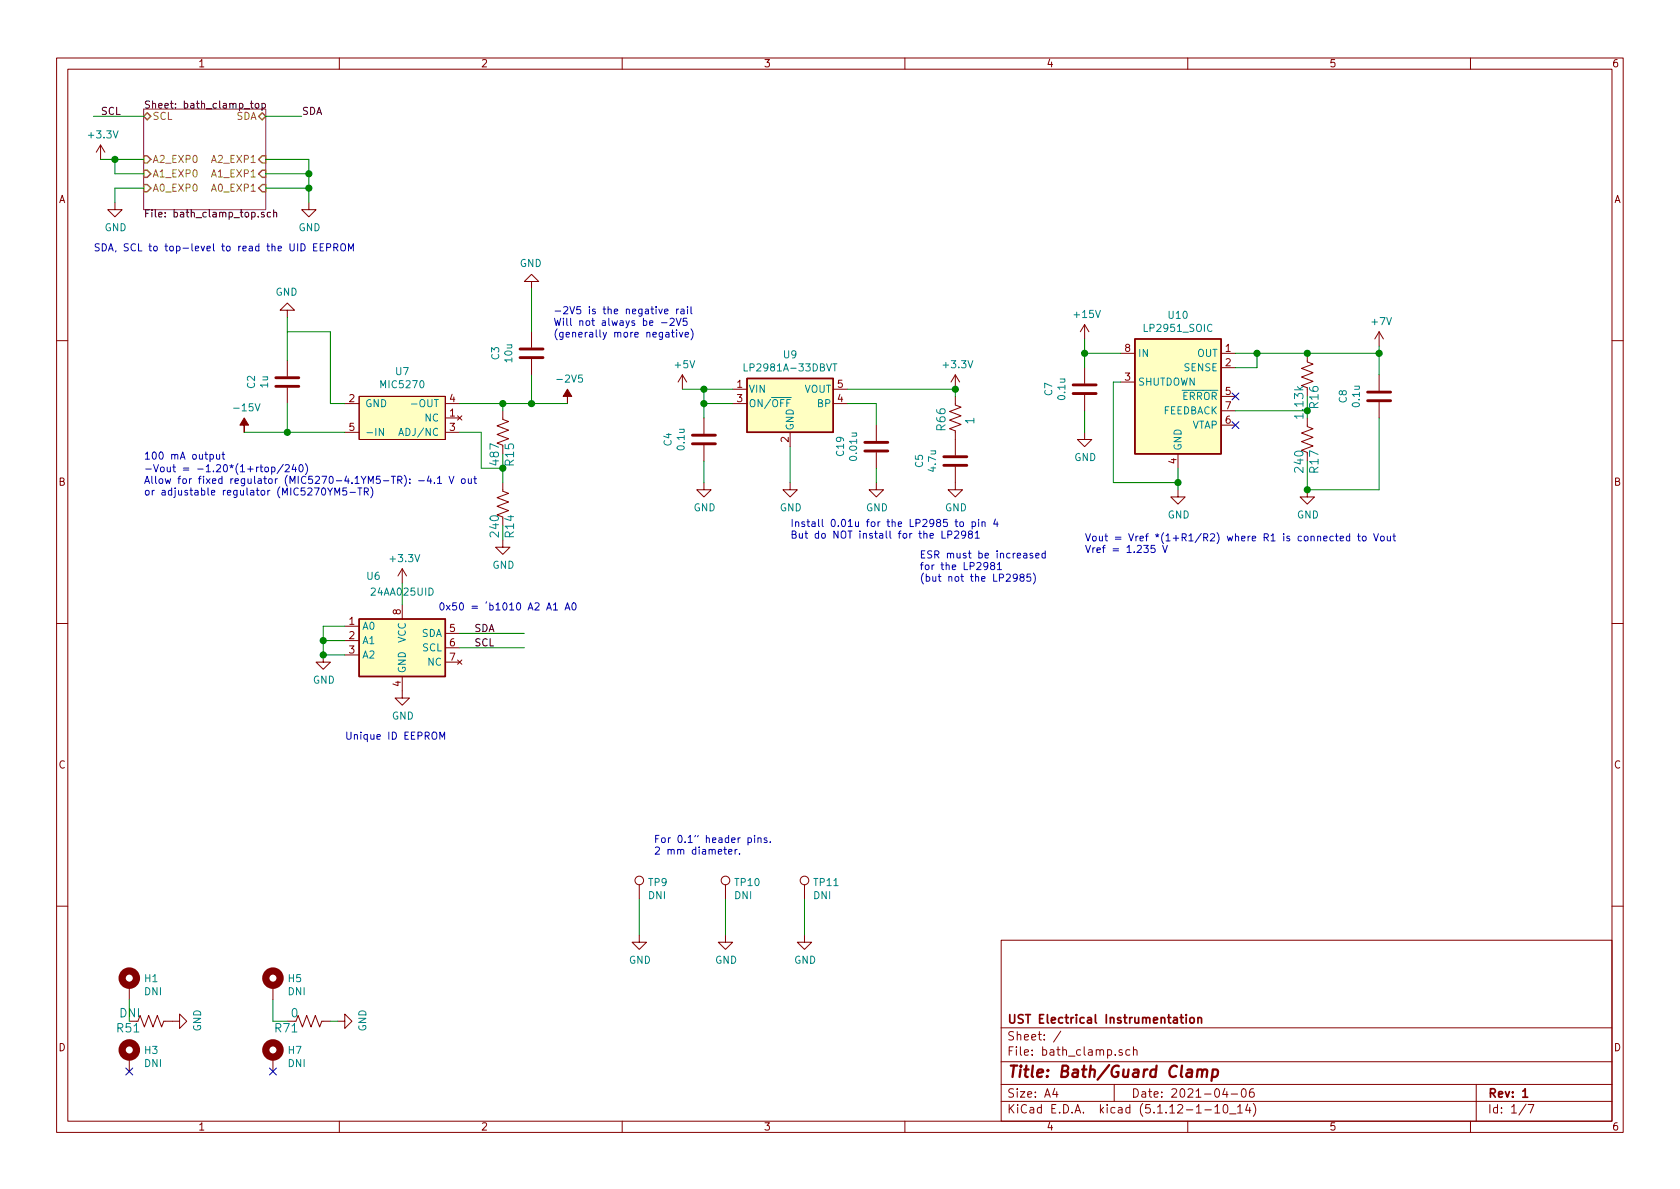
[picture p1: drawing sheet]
<svg xmlns="http://www.w3.org/2000/svg" width="297mm" height="210mm" viewBox="0 0 297 210" stroke-linecap="round" stroke-linejoin="round" font-family="sans-serif">
<g fill="none" stroke="#840000" stroke-width=".18">
<path d="M10 10.3h277v189.9h-277zM12 12.2h273v186.1h-273zM60 10.3v1.9M110 10.3v1.9M160 10.3v1.9M210 10.3v1.9M260 10.3v1.9M17.8 25.6l-.8 1.3M17.8 25.6v2.6M17.8 25.6l.7 1.3M20.3 35.8v1.3h1.3l-1.3 1.2-1.3-1.2h1.3M54.6 35.8v1.3h1.3l-1.3 1.2-1.3-1.2h1.3"/>
<path d="M50.8 54.9h1.3l-1.3-1.3-1.3 1.3h1.3v1.2M94 49.8h1.2l-1.2-1.3-1.3 1.3h1.3v1.2M94 58.7v2.8M191.8 57.4l-.8 1.3M191.8 57.4v2.5M191.8 57.4l.7 1.3M243.8 58.7l-.7 1.2M243.8 58.7v2.5M243.8 58.7l.8 1.2M10 60.2h2M50.8 63.7v2.8M50.8 68.6v2.8"/>
<path d="M61 71.4h2.5M61 76.4h2.5M63.5 70.1h15.2v7.6h-15.2zM78.7 71.4h2.6M78.7 73.9h2.6M78.7 76.4h2.6M80.9 73.5l.8 .8M81.7 73.5l-.8 .8M88.9 72.6v1.6l1 .3-2 .8 2 .8-2 .7 2 .8-2 .8 1 .3M94 63.5v2.8M120.6 66.3l-.7 1.3M120.6 66.3v2.5"/>
<path d="M120.6 66.3l.8 1.3M124.5 73.9v2.8M124.5 78.7v2.8M129.5 68.8h2.6M129.5 71.4h2.6M139.7 76.4v2.6M147.3 68.8h2.6M147.3 71.4h2.6M154.9 75.2v2.8M168.9 70.1v1.5l1 .4-2 .8 2 .7-2 .8 2 .8-2 .7 1 .4v4.3M168.9 66.3l-.8 1.3M168.9 66.3v2.5"/>
<path d="M168.9 66.3l.8 1.3M191.8 76.4v1.3h1.2l-1.2 1.3-1.3-1.3h1.3M191.8 65v2.8M191.8 69.8v2.8M198.1 62.5h2.6M198.1 67.6h2.6M215.9 62.5h2.5M215.9 65h2.5M215.9 70.1h2.5M215.9 75.2h2.5M215.9 72.6h2.5M231.1 62.5v1.5l1.1 .4-2.1 .7 2.1 .8-2.1 .8 2.1 .7-2.1 .8 1 .4"/>
<path d="M231.1 73.9v1.5l1.1 .4-2.1 .8 2.1 .7-2.1 .8 2.1 .8-2.1 .7 1 .4M243.8 66.3v2.8M243.8 71.1v2.8M285 60.2h2M88.9 85.3v1.6l1 .3-2 .8 2 .8-2 .7 2 .8-2 .8 1 .3M88.9 95.5v1.3h1.3l-1.3 1.2-1.3-1.2h1.3M124.5 85.3v1.3h1.2l-1.2 1.3-1.3-1.3h1.3M139.7 85.3v1.3h1.3l-1.3 1.3-1.3-1.3h1.3M154.9 85.3v1.3h1.3l-1.3 1.3-1.2-1.3h1.2M154.9 80v2.8M168.9 82.5v4.1h1.3l-1.3 1.3-1.3-1.3h1.3M208.3 86.6v1.3h1.2l-1.2 1.2-1.3-1.2h1.3"/>
<path d="M208.3 80.3v2.5M231.1 86.6v1.3h1.3l-1.3 1.2-1.2-1.2h1.2M10 110.3h2M57.1 115.8v1.3h1.3l-1.3 1.3-1.2-1.3h1.2M61 110.7h2.5M61 113.3h2.5M61 115.8h2.5M71.1 119.6v3.8h1.3l-1.3 1.3-1.3-1.3h1.3M71.1 100.6l-.7 1.2M71.1 100.6v2.5M71.1 106.9v2.6M71.1 100.6l.8 1.2"/>
<path d="M78.7 112h2.6M78.7 114.5h2.6M78.7 117.1h2.6M80.9 116.7l.8 .8M81.7 116.7l-.8 .8M285 110.3h2M113 156.5v2.5M128.3 156.5v2.5M142.2 156.5v2.5M10 160.2h2M22.9 174.2v2.6M48.3 174.2v2.6"/>
<path d="M113 165.3v1.3h1.3l-1.3 1.3-1.2-1.3h1.2M128.3 165.3v1.3h1.2l-1.2 1.3-1.3-1.3h1.3M142.2 165.3v1.3h1.3l-1.3 1.3-1.2-1.3h1.2M177 166.3h108v32h-108zM285 160.2h2M22.9 186.9v2.6M24.4 180.6l.4-1 .7 2 .8-2 .8 2 .7-2 .8 2 .4-1h2.7v-1.3l1.3 1.3-1.3 1.3v-1.3M48.3 186.9v2.6M52.3 180.6l.4-1 .8 2 .7-2 .8 2 .8-2 .7 2 .4-1h1.5M59.7 180.6h1.3v-1.3l1.2 1.3-1.2 1.3v-1.3M60 198.3v1.9M110 198.3v1.9"/>
<path d="M160 198.3v1.9M177 194.8h108M177 191.8h108M177 187.8h108M177 181.8h108M186.5 192.5l-.4 1h1M186.8 193v1M187.6 182.3l-1.3 2M197 191.8v3M198.4 185.7l-.4-.1-.2 .2 .1 .2 .5 .2v.3h-.6M199.8 185.7l-.5-.1-.2 .3v.6l.2 .1 .5-.1M200.4 185.7l.2-.1 .4 .1v.9"/>
<path d="M200.4 185.1v1.5M210 198.3v1.9M213 196.3h1.2M214.8 195.8l.4-.5v1.5M214.8 196.8h.9M216.4 195.5l.3-.2a.94 .94 0 0 1 0 1.5l-.4-.3v-.6zM216.6 192.5l-.4 1h.9M216.9 193v1M217.4 197h1.1M217.7 193.5h1.1M218.8 195.8l.5-.5v1.5M218.8 196.8h.9"/>
<path d="M219.6 192.7l.4-.2a.94 .94 0 0 1 0 1.5 .82 .82 0 0 1-.4-1.3zM220.6 195.2l-.4 1.1h1M221 195.8v1M221.6 195.1a1.71 1.71 0 0 1 0 2.3M221.6 192.5a.59 .59 0 0 0-.7 .7l.1 .7 .2 .1 .5-.1 .1-.5-.2-.2-.4-.1-.3 .3M260 198.3v1.9M261 191.8v6.5M269.8 195.2l-1.2 2M270.2 195.3h1l-.6 1.5"/>
<circle cx="113" cy="155.7" r=".76"/>
<circle cx="128.3" cy="155.7" r=".76"/>
<circle cx="142.2" cy="155.7" r=".76"/>
</g>
<path d="M208.7 179.9h.5M208.9 179.4v1.3l.3 .2M209.7 179.4v.2M209.7 179.9v1M211.8 179.9v1M210.4 180.1l.3-.2 .4 .2 .1 .5-.2 .2-.3 .1-.3-.1zM211.8 180.1l.1-.1a.37 .37 0 0 1 .5 .1v.8M269.2 193l.5-.5v1.5M269.2 194h.9" fill="none" stroke="#840000" stroke-width=".3"/>
<path d="M211.8 189.3a.5 .5 0 0 1 .8 .1l-.1 1M211.8 189.1l-.2 1.3M212.6 189.4a.47 .47 0 0 1 .4-.3 .47 .47 0 0 1 .5 .3l-.2 1M214.5 189.2h.7l.2 .3-.1 .6a.66 .66 0 0 1-1 .2M214.5 189.1l-.3 2" fill="none" stroke="#840000" stroke-width=".41"/>
<path d="M25.4 19.3h21.6v17.8h-21.6z" fill="none" stroke="#840084" stroke-width=".18"/>
<path d="M43.2 19.2h.9M44.3 18.3h.5M44.4 17.9v1l.4 .2M45.2 18.3h.3l.2 .1v.7h-.3l-.3-.2zM46.3 18.3h.4l.2 .2-.1 .6h-.5M46.3 18.3v1.3M45.7 38.2v.2M46.7 37.6l-.3-.1-.2 .2 .1 .2 .4 .1v.3h-.5M47.8 37.6l-.3-.1-.3 .3 .1 .5h.5M48.4 37.7l.2-.2 .3 .1v.8M48.4 37.1v1.3" fill="none" stroke="#000" stroke-width=".18"/>
<path d="M26 19.9l.7 .7-.7 .6-.6-.6zM46.4 19.9l.6 .7-.6 .6-.7-.6zM25.4 32.6h.6l.7 .7-.7 .6h-.6zM25.4 30.1h.6l.7 .6-.7 .7h-.6zM25.4 27.6h.6l.7 .6-.7 .6h-.6zM46.4 32.6h.6v1.3h-.6l-.7-.6zM46.4 30.1h.6v1.3h-.6l-.7-.7zM46.4 27.6h.6v1.2h-.6l-.7-.6z" fill="none" stroke="#848400" stroke-width=".25"/>
<g fill="#840000" stroke="#840000" stroke-width=".18">
<path d="M43.2 73.9l.7 1.3h-.7v1.2v-1.2h-.8z"/>
<path d="M100.3 68.8l.8 1.3h-.8v1.3v-1.3h-.7z"/>
</g>
<g fill="#ffffc2" stroke="#ffffc2" stroke-width=".18">
<path d="M132.1 66.9h15.2v9.5h-15.2z"/>
<path d="M200.7 59.9h15.2v20.4h-15.2z"/>
<path d="M63.5 70.1h15.2v7.6h-15.2z"/>
<path d="M63.5 109.5h15.2v10.1h-15.2z"/>
</g>
<path d="M200.7 59.9h15.2v20.4h-15.2zM132.1 66.9h15.2v9.5h-15.2zM63.5 109.5h15.2v10.1h-15.2z" fill="none" stroke="#840000" stroke-width=".25"/>
<path d="M67.8 75.7v1.3l-.7-1.3v1.3M70.5 77l.4-1.3 .4 1.3M72.7 71.4h1M131.6 64.3v1.3h.6M138.8 70.3h1.1M139.7 70.7h-.6v1.2M147.2 64.3h.8M147.6 64.3v1.3" fill="none" stroke="#008484" stroke-width=".18"/>
<g fill="none" stroke="#840000" stroke-width=".51">
<path d="M48.8 68.3h4M48.8 66.8h4M91.9 63.2h4.1M91.9 61.7h4.1M122.4 78.5h4.1M122.4 77h4.1M152.9 79.8h4.1M152.9 78.2h4.1M189.7 69.6h4.1M189.7 68.1h4.1M241.8 70.9h4.1M241.8 69.3h4.1"/>
<path d="M166.9 82.3h4M166.9 80.8h4"/>
</g>
<g fill="none" stroke="#840000" stroke-width="1.3">
<circle cx="22.9" cy="173" r="1.27"/>
<circle cx="48.3" cy="173" r="1.27"/>
<circle cx="22.9" cy="185.7" r="1.27"/>
<circle cx="48.3" cy="185.7" r="1.27"/>
</g>
<g fill="none" stroke="#008400" stroke-width=".18">
<path d="M16.5 20.6h8.9M17.8 28.2h7.6M20.3 28.2v2.5h5.1M25.4 33.3h-5.1v2.5M47 20.6h6.3M47 28.2h7.6v7.6M47 30.7h7.6M47 33.3h7.6M50.8 58.7h7.6v12.7h2.6M50.8 56.1v7.6M94 51v7.7M191.8 59.9v5.1"/>
<path d="M43.2 76.4h17.8M50.8 71.4v5M81.3 71.4h19M81.3 76.4h3.8v6.4h3.8v2.5M88.9 71.4v1.2M94 66.3v5.1M120.6 68.8h8.9M124.5 71.4h5M124.5 68.8v5.1M139.7 79v6.3M149.9 68.8h19v1.3M149.9 71.4h5v3.8"/>
<path d="M191.8 62.5h6.3M191.8 72.6v3.8M198.1 67.6h-1.3v17.7h11.5M218.4 72.6h12.7M218.4 62.5h25.4M222.2 62.5v2.5h-3.8M243.8 73.9v12.7h-12.7v-5.1M243.8 61.2v5.1M124.5 81.5v3.8M154.9 82.8v2.5M208.3 82.8v3.8M57.1 113.3h3.9"/>
<path d="M61 110.7h-3.9v5.1h3.9M71.1 103.1v3.8M81.3 114.5h11.4M81.3 112h11.4M113 159v6.3M128.3 159v6.3M142.2 159v6.3M22.9 176.8v3.8M48.3 176.8v3.8M58.4 180.6h1.3"/>
</g>
<g fill="none" stroke="#0000c2" stroke-width=".18">
<path d="M55.4 43.7h.5M56.1 43.1h-.7v1.3h.7M56.6 43.7h.4M57.2 43.1h-.6v1.3h.6M57.8 43.8l.6-.1v-.5l-.2-.1h-.4v1.3M59 43.8l.6-.1 .1-.5-.2-.1h-.5v1.3M59.3 43.8l.4 .6M60.3 43.3l.2-.2a.45 .45 0 0 1 .6 .4v.4l-.2 .4h-.5a1.07 1.07 0 0 1-.1-1zM61.6 44.4v-1.3l.5 .9 .4-.9v1.3M116.5 54.7l.3 .8 .3-.8M117 57.1h.9M117.5 55.1l.6-.1v-.3h-.4l-.2 .1 .1 .6h.5"/>
<path d="M118.5 56.4l.4-.1 .3 .1v.2v.2l-.8 .8h.8M118.7 58.8h.5M118.9 58.3v1.1l.3 .2M119.6 56.3l.4 1.3 .4-1.3M119.6 58.3v.2M119.6 54.7v.8M119.6 58.8v.8M120 54.7h-.3l-.1 .2M120.1 58.8l.3 .8 .3-.8M120.4 54.7h.5l.1 .8M121 55h-.5l-.2 .2 .2 .3 .5-.1M121.1 59.2l.6-.1v-.3h-.4l-.2 .1 .1 .7h.5"/>
<path d="M121.4 56.3h-.6v.6l.2-.1h.4v.6l-.1 .2-.5-.2M121.6 54.2v.2M121.6 54.7v.8M122.2 54.2v1.1l.2 .2M122.2 58.2a1.47 1.47 0 0 1 0 1.9M39.4 79.9v1.1l.3 .2M37.1 80.4h.4l.2 .2-.1 .5h-.5M38.3 80.4l.1 .7 .3 .1 .1-.1M38.8 80.4v.8M39.2 80.4h.5M46.9 82.7l.2-.1 .3 .1 .1 .5-.2 .2h-.2l-.2-.1zM48 82.6h.4l.2 .2-.1 .6h-.5"/>
<path d="M48 82.6v1.3M50.1 82.1l-1.1 1.6M50.4 82.3l.5-.1 .3 .3-.1 .2-.7 .7h.8M51.9 82.1l-.3 .9h.8M52.2 82.6v.8M53 82.3l.2-.1a.67 .67 0 0 1 .4 .6 .67 .67 0 0 1-.4 .6l-.3-.2v-.2zM54 82a1.4 1.4 0 0 1 0 1.9M59.2 87.5v-1.2l.4 .9 .4-.9v1.2M61.3 86.3h-.6l-.1 .6 .2-.1h.4l.1 .6-.2 .1-.5-.1M61.9 87.1h.9M63.6 86.3v1.2M64.4 86.9h.6l.1-.5-.2-.1h-.5v1.2"/>
<path d="M64.7 86.9l.4 .6M65.6 86.1a1.47 1.47 0 0 1 0 1.9M71.5 84a1.4 1.4 0 0 1 0 2M72.5 85.4v.1M72.5 84.7v.1M74 85h1M75.8 84.2l-.3 .9h.8M76.1 84.7v.8M76.8 85.4v.1M77.3 84.6l.4-.4v1.3M77.3 85.5h.8M79.4 84.2l.4 1.3 .5-1.3"/>
<path d="M81.6 84.8l.2-.1 .4 .1v.5l-.1 .1-.3 .1-.2-.1zM82.8 84.7l.1 .7 .3 .1 .1-.1M83.3 84.7v.8M83.8 84.7h.5M83.9 84.2v1.1l.4 .2M166.5 93.9v1.3h.7M167.6 94.6l.6-.1v-.5l-.1-.1h-.5v1.3M168.8 94l.5-.1 .2 .1v.3v.2l-.8 .7h.8M168.9 92.3h.4M169 91.8v1.1l.3 .2M169.7 92.4l.3-.1h.3l.1 .2-.1 .6h-.3l-.3-.1zM170.7 94.5l-.2 .2-.4-.1-.1-.1 .1-.5 .4-.1 .2 .1a.84 .84 0 0 1-.3 1.2h-.3"/>
<path d="M171.4 94.5l-.1-.2v-.3l.4-.1 .2 .1v.3l-.6 .2-.1 .2v.2l.2 .3h.3l.2-.3v-.3l-.2-.1M171.9 92.3h.3l.3 .2-.1 .6h-.5M171.9 92.3v1.2M172.4 94.3l.4-.4v1.3M172.4 95.2h.8M173 91.8v.2M173 92.3v.8M173.6 92.4l.2-.1h.3l.1 .8M173.6 92.3v.8M176 91.8l-.3 .9h.8M176.3 92.3v.8M176.4 99.8l.3-.3v1.2"/>
<path d="M182.6 97.9l-.3-.1-.2 .2 .1 .2 .4 .1v.3h-.5M183.1 98.2l.6-.1v-.2l-.4-.1-.2 .2 .1 .6h.5M184.8 97.9l-.3-.1-.3 .3 .1 .5h.5M184.8 97.4v1.3M204.2 96.4h-.6l-.1 .6 .5-.1 .2 .3v.3l-.2 .2-.5-.1M205.6 96.4l.4 1.3 .4-1.3M235.7 94.9l-.3-.1-.3 .2 .2 .6h.4M236.1 94.8h.5M236.3 94.4v1.1l.3 .2M237 95.2l.6-.1-.1-.2-.4-.1-.1 .2v.6h.5M238.6 94.9l-.3-.1-.3 .2 .2 .6h.4M238.6 94.4v1.3"/>
<path d="M240 94.8h.5M240.2 94.4v1.1l.3 .2M241 94.9l.3-.1 .3 .2-.2 .6-.3 .1-.2-.3zM242.9 94.4l.4 1.3 .4-1.3M244.2 94.9l.3-.1 .3 .2-.2 .6-.3 .1-.2-.2zM245.3 94.8l.1 .8 .3 .1 .1-.2M245.8 94.8v.9M246.3 94.8h.4M246.5 94.4v1.1l.2 .2M96.6 107.9l.5-1.3 .4 1.3M96.8 107.5h.6M97.9 107l.3-.4v1.3"/>
<path d="M97.9 107.9h.7M99.9 107.9l.4-1.3 .5 1.3M100 107.5h.6M101.2 106.7l.2-.1a.67 .67 0 0 1 .5 .6 .67 .67 0 0 1-.5 .7l-.2-.3-.1-.2zM174.7 100l-.3 .2h-.2l-.3-.2 .1-.4 .2-.1h.2l.3 .2a.97 .97 0 0 1-.3 1h-.3M175.4 100l-.3-.2 .2-.3h.3l.2 .1v.3l-.5 .2-.2 .1v.3l.3 .2h.3l.2-.2-.1-.4-.2-.1M176.4 100.7h.7M179.9 102.1l-.3 .2h-.4l-.1-.2 .1-.5 .2-.1h.2l.3 .3a.97 .97 0 0 1-.3 .9l-.4 .1M180.6 102.1l-.3-.3 .3-.3h.2l.3 .3-.1 .1-.5 .2-.2 .2v.3l.3 .2 .3-.1 .2-.1v-.3l-.3-.2M182.2 101.5h-.6v.6l.1-.1 .5 .1v.6l-.2 .1-.4-.1M182.7 101.3a1.47 1.47 0 0 1 0 2M77.8 130.7v-1.2l.4 .9 .4-.9v1.2"/>
<path d="M128 150.2h.4M128.1 149.8v1.1l.3 .1M128.8 150.6l.6-.1v-.2l-.4-.1-.2 .2 .1 .6h.5M130 150.2v.8M130.3 150.2l-.3 .2M130.8 150.9v.1M132.3 148.2h.3l.3 .2-.2 .5h-.4M132.3 148.2v1.2M133.4 147.7v.1M133.4 148.2v.8M134 148.3l.2-.1h.3l.1 .8M134 148.2v.8"/>
<path d="M135.6 148.2h-.3l-.2 .1 .1 .2 .4 .1v.3h-.5M136.2 148.9v.1"/>
</g>
<g fill="#008400" stroke="#008400" stroke-width=".25">
<circle cx="191.8" cy="62.5" r=".51"/>
<circle cx="57.2" cy="115.8" r=".51"/>
<circle cx="57.2" cy="113.3" r=".51"/>
<circle cx="222.3" cy="62.5" r=".51"/>
<circle cx="94" cy="71.4" r=".51"/>
<circle cx="243.8" cy="62.5" r=".51"/>
<circle cx="88.9" cy="71.4" r=".51"/>
<circle cx="208.3" cy="85.3" r=".51"/>
<circle cx="168.9" cy="68.8" r=".51"/>
<circle cx="231.1" cy="72.6" r=".51"/>
<circle cx="231.1" cy="62.5" r=".51"/>
<circle cx="124.5" cy="71.4" r=".51"/>
<circle cx="124.5" cy="68.8" r=".51"/>
<circle cx="50.8" cy="76.4" r=".51"/>
<circle cx="54.6" cy="30.7" r=".51"/>
<circle cx="88.9" cy="82.8" r=".51"/>
<circle cx="54.6" cy="33.3" r=".51"/>
<circle cx="20.3" cy="28.2" r=".51"/>
<circle cx="231.1" cy="86.6" r=".51"/>
</g>
<path d="M217.8 69.5l1.2 1.2M217.8 74.6l1.2 1.2M219 69.5l-1.2 1.2M219 74.6l-1.2 1.2M22.3 188.9l1.2 1.2M23.5 188.9l-1.2 1.2M47.7 188.9l1.2 1.2M48.9 188.9l-1.2 1.2" fill="none" stroke="#000084" stroke-width=".18"/>
<text font-size="2.8" fill="#840000" x="178" y="190.5">Title: Bath/Guard Clamp</text>
<g font-size="2.1" fill="#008484">
<text x="167.2" y="76.1" transform="rotate(-90 167.2 76.1)">R66</text>
<text x="172.3" y="75" transform="rotate(-90 172.3 75)">1</text>
<text x="88.2" y="82.1" transform="rotate(-90 88.2 82.1)">487</text>
<text x="230.5" y="83.4" transform="rotate(-90 230.5 83.4)">240</text>
<text x="233.1" y="83.6" transform="rotate(-90 233.1 83.6)">R17</text>
<text x="88.2" y="94.8" transform="rotate(-90 88.2 94.8)">240</text>
<text x="21.2" y="179.9">DNI</text>
<text x="51.5" y="179.9">0</text>
<text x="20.8" y="182.6">R51</text>
</g>
<g font-size="2.1" fill="#008400">
<text x="230.5" y="73.8" transform="rotate(-90 230.5 73.8)">1.13k</text>
<text x="233.1" y="72.2" transform="rotate(-90 233.1 72.2)">R16</text>
<text x="90.9" y="82.3" transform="rotate(-90 90.9 82.3)">R15</text>
<text x="90.9" y="95" transform="rotate(-90 90.9 95)">R14</text>
<text x="48.7" y="182.6">R71</text>
</g>
<g font-size="2.1" fill="#840000">
<text x="178" y="184">Sheet: /</text>
<text x="178" y="181">UST Electrical Instrumentation</text>
<text x="178" y="186.7">File: bath_clamp.sch</text>
<text x="178" y="196.9">KiCad E.D.A. kicad (5.1.12-1-10_14)</text>
<text x="178" y="194.1">Size: A4</text>
<text x="200" y="194.1">Date: 2021-04-06</text>
<text x="263" y="194.1">Rev: 1</text>
<text x="263" y="196.9">Id: 1/7</text>
</g>
<g font-size="1.8" fill="#840000">
<text x="35" y="11.9">1</text>
<text x="85" y="11.9">2</text>
<text x="135" y="11.9">3</text>
<text x="185" y="11.9">4</text>
<text x="235" y="11.9">5</text>
<text x="285" y="11.9">6</text>
<text x="10.4" y="35.9">A</text>
<text x="285.4" y="35.9">A</text>
<text x="198.9" y="62.2">8</text>
<text x="216.7" y="62.2">1</text>
<text x="216.7" y="64.8">2</text>
<text x="61.7" y="71.1">2</text>
<text x="79.5" y="71.1">4</text>
<text x="130.3" y="68.6">1</text>
<text x="130.3" y="71.1">3</text>
<text x="148.1" y="71.1">4</text>
<text x="148.1" y="68.6">5</text>
<text x="198.9" y="67.3">3</text>
<text x="216.7" y="69.8">5</text>
<text x="61.7" y="76.2">5</text>
<text x="79.5" y="73.7">1</text>
<text x="79.5" y="76.2">3</text>
<text x="216.7" y="74.9">6</text>
<text x="216.7" y="72.4">7</text>
<text x="139.4" y="78.2" transform="rotate(-90 139.4 78.2)">2</text>
<text x="208" y="82" transform="rotate(-90 208 82)">4</text>
<text x="10.4" y="85.9">B</text>
<text x="285.4" y="85.9">B</text>
<text x="61.7" y="110.5">1</text>
<text x="61.7" y="113">2</text>
<text x="70.9" y="108.7" transform="rotate(-90 70.9 108.7)">8</text>
<text x="79.5" y="111.8">5</text>
<text x="61.7" y="115.6">3</text>
<text x="79.5" y="114.3">6</text>
<text x="79.5" y="116.8">7</text>
<text x="70.9" y="121.4" transform="rotate(-90 70.9 121.4)">4</text>
<text x="10.4" y="135.9">C</text>
<text x="285.4" y="135.9">C</text>
<text x="10.4" y="185.9">D</text>
<text x="285.4" y="185.9">D</text>
<text x="35" y="199.9">1</text>
<text x="85" y="199.9">2</text>
<text x="135" y="199.9">3</text>
<text x="185" y="199.9">4</text>
<text x="235" y="199.9">5</text>
<text x="285" y="199.9">6</text>
</g>
<g font-size="1.8">
<text x="17.8" y="20.3">SCL</text>
<text x="25.4" y="19.2">Sheet: bath_clamp_top</text>
<text x="53.3" y="20.3">SDA</text>
<text x="25.4" y="38.4">File: bath_clamp_top.sch</text>
<text x="83.8" y="111.8">SDA</text>
<text x="83.8" y="114.3">SCL</text>
</g>
<g font-size="1.8" fill="#848400">
<text x="26.9" y="21.2">SCL</text>
<text x="41.7" y="21.2">SDA</text>
<text x="26.9" y="28.8">A2_EXP0</text>
<text x="37.7" y="28.8">A2_EXP1</text>
<text x="26.9" y="33.9">A0_EXP0</text>
<text x="26.9" y="31.4">A1_EXP0</text>
<text x="37.7" y="33.9">A0_EXP1</text>
<text x="37.7" y="31.4">A1_EXP1</text>
</g>
<g font-size="1.8" fill="#008484">
<text x="15.8" y="24.5">+3.3V</text>
<text x="18.5" y="40.9">GND</text>
<text x="52.8" y="40.9">GND</text>
<text x="91.9" y="47.2">GND</text>
<text x="48.7" y="52.3">GND</text>
<text x="190.1" y="56.2">+15V</text>
<text x="202.5" y="58.7">LP2951_SOIC</text>
<text x="206.7" y="56.4">U10</text>
<text x="242.6" y="57.5">+7V</text>
<text x="88.3" y="63.6" transform="rotate(-90 88.3 63.6)">C3</text>
<text x="90.6" y="64" transform="rotate(-90 90.6 64)">10u</text>
<text x="119.4" y="65.1">+5V</text>
<text x="132.3" y="65.7">LP2981A-33DBVT</text>
<text x="138.6" y="63.4">U9</text>
<text x="167" y="65.1">+3.3V</text>
<text x="201.2" y="63.1">IN</text>
<text x="209.4" y="65.7">SENSE</text>
<text x="211.7" y="63.1">OUT</text>
<text x="45.1" y="68.7" transform="rotate(-90 45.1 68.7)">C2</text>
<text x="47.4" y="68.5" transform="rotate(-90 47.4 68.5)">1u</text>
<text x="67.5" y="68.7">MIC5270</text>
<text x="70" y="66.3">U7</text>
<text x="98.9" y="67.7">-2V5</text>
<text x="132.3" y="69.5">VIN</text>
<text x="142.2" y="69.5">VOUT</text>
<text x="186.1" y="69.9" transform="rotate(-90 186.1 69.9)">C7</text>
<text x="188.4" y="70.6" transform="rotate(-90 188.4 70.6)">0.1u</text>
<text x="201.2" y="68.2">SHUTDOWN</text>
<text x="209" y="70.7">ERROR</text>
<text x="238.1" y="71.2" transform="rotate(-90 238.1 71.2)">C8</text>
<text x="240.4" y="71.9" transform="rotate(-90 240.4 71.9)">0.1u</text>
<text x="41.7" y="72.7">-15V</text>
<text x="64.5" y="72">GND</text>
<text x="64.5" y="77.1">-IN</text>
<text x="71.1" y="77.1">ADJ/NC</text>
<text x="73.4" y="72">-OUT</text>
<text x="75.2" y="74.5">NC</text>
<text x="132.3" y="72">ON/OFF</text>
<text x="140.3" y="76.2" transform="rotate(-90 140.3 76.2)">GND</text>
<text x="144.6" y="72">BP</text>
<text x="205.6" y="73.3">FEEDBACK</text>
<text x="210.7" y="75.8">VTAP</text>
<text x="118.7" y="78.8" transform="rotate(-90 118.7 78.8)">C4</text>
<text x="121.1" y="79.5" transform="rotate(-90 121.1 79.5)">0.1u</text>
<text x="149.2" y="80.6" transform="rotate(-90 149.2 80.6)">C19</text>
<text x="151.5" y="81.2" transform="rotate(-90 151.5 81.2)">0.01u</text>
<text x="163.2" y="82.6" transform="rotate(-90 163.2 82.6)">C5</text>
<text x="165.5" y="83.3" transform="rotate(-90 165.5 83.3)">4.7u</text>
<text x="189.9" y="81.5">GND</text>
<text x="208.9" y="79.8" transform="rotate(-90 208.9 79.8)">GND</text>
<text x="122.6" y="90.4">GND</text>
<text x="137.9" y="90.4">GND</text>
<text x="153.1" y="90.4">GND</text>
<text x="167.1" y="90.4">GND</text>
<text x="206.5" y="91.7">GND</text>
<text x="229.3" y="91.7">GND</text>
<text x="69.2" y="99.4">+3.3V</text>
<text x="87.1" y="100.6">GND</text>
<text x="64.9" y="102.5">U6</text>
<text x="65.9" y="105.3">24AA025UID</text>
<text x="64" y="111.4">A0</text>
<text x="64" y="113.9">A1</text>
<text x="71.8" y="113.7" transform="rotate(-90 71.8 113.7)">VCC</text>
<text x="74.5" y="112.6">SDA</text>
<text x="64" y="116.5">A2</text>
<text x="71.8" y="119.1" transform="rotate(-90 71.8 119.1)">GND</text>
<text x="74.7" y="115.2">SCL</text>
<text x="75.7" y="117.7">NC</text>
<text x="55.3" y="120.9">GND</text>
<text x="69.3" y="127.2">GND</text>
<text x="114.7" y="159">DNI</text>
<text x="114.7" y="156.7">TP9</text>
<text x="129.9" y="159">DNI</text>
<text x="130" y="156.7">TP10</text>
<text x="143.9" y="159">DNI</text>
<text x="144" y="156.7">TP11</text>
<text x="25.6" y="173.7">H1</text>
<text x="51" y="173.7">H5</text>
<text x="111.2" y="170.4">GND</text>
<text x="126.4" y="170.4">GND</text>
<text x="140.4" y="170.4">GND</text>
<text x="25.6" y="176">DNI</text>
<text x="51" y="176">DNI</text>
<text x="35.6" y="182.4" transform="rotate(-90 35.6 182.4)">GND</text>
<text x="64.8" y="182.4" transform="rotate(-90 64.8 182.4)">GND</text>
<text x="25.6" y="188.7">DNI</text>
<text x="25.6" y="186.4">H3</text>
<text x="51" y="188.7">DNI</text>
<text x="51" y="186.4">H7</text>
</g>
<g font-size="1.8" fill="#0000c2">
<text x="16.5" y="44.4">SDA, SCL to top-level to read the UID EEPROM</text>
<text x="97.8" y="55.6">-2V5 is the negative rail</text>
<text x="97.8" y="57.6">Will not always be -2V5</text>
<text x="97.8" y="59.7">(generally more negative)</text>
<text x="25.4" y="81.3">100 mA output</text>
<text x="25.4" y="83.5">-Vout = -1.20*(1+rtop/240)</text>
<text x="25.4" y="85.6">Allow for fixed regulator (MIC5270-4.1YM5-TR): -4.1 V out</text>
<text x="25.4" y="87.6">or adjustable regulator (MIC5270YM5-TR)</text>
<text x="139.7" y="93.2">Install 0.01u for the LP2985 to pin 4</text>
<text x="139.7" y="95.2">But do NOT install for the LP2981</text>
<text x="191.8" y="95.7">Vout = Vref *(1+R1/R2) where R1 is connected to Vout</text>
<text x="162.6" y="98.7">ESR must be increased</text>
<text x="162.6" y="100.8">for the LP2981</text>
<text x="191.8" y="97.8">Vref = 1.235 V</text>
<text x="77.5" y="107.9">0x50 = b1010 A2 A1 A0</text>
<text x="162.6" y="102.9">(but not the LP2985)</text>
<text x="61" y="130.8">Unique ID EEPROM</text>
<text x="115.6" y="149.1">For 0.1 header pins.</text>
<text x="115.6" y="151.1">2 mm diameter.</text>
</g>
</svg>
